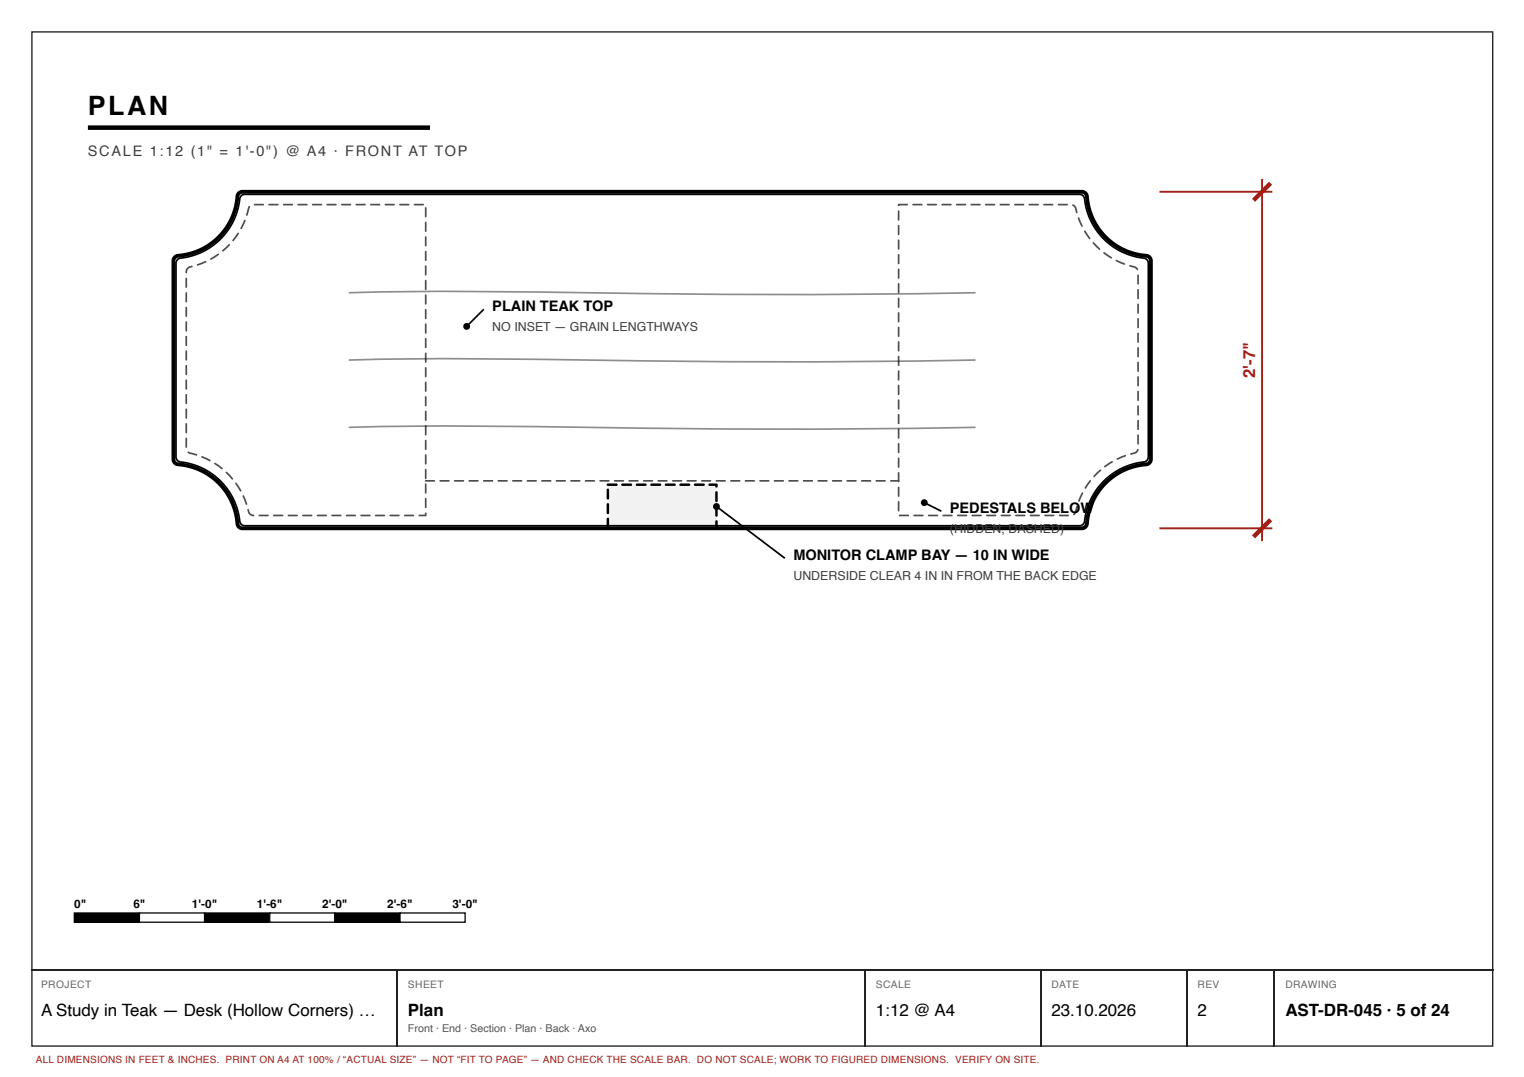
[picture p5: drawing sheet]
<svg xmlns="http://www.w3.org/2000/svg" width="297mm" height="210mm" viewBox="0 0 297 210" stroke-linecap="round" stroke-linejoin="round" font-family="sans-serif">
<path d="M6.2 6.2h284.7v197.7h-284.7z" fill="none" stroke="#222" stroke-width=".26"/>
<path d="M17.1 24.9h66.7" fill="none" stroke="#000" stroke-width=".87" stroke-linecap="butt"/>
<path d="M34.1 50.2a3.3 3.3 0 0 1 2-.5 12.7 12.7 0 0 0 10.3-11.8l.3-.4 .6-.1h163.5a1.18 1.18 0 0 1 1.1 1.5 12.7 12.7 0 0 0 11.8 11l.4 .4 .2 .5v38.7a1.18 1.18 0 0 1-1.5 1 12.7 12.7 0 0 0-11.1 11.9l-.3 .4-.6 .2h-163.5a1.18 1.18 0 0 1-1.1-1.5 12.7 12.7 0 0 0-11.8-11.1l-.4-.4-.2-.5v-38.7z" fill="none" stroke="#000" stroke-width=".75"/>
<path d="M47.1 38.1l.6-.2h162.7a1.18 1.18 0 0 1 1 1.4 13.2 13.2 0 0 0 11.9 11.1l.3 .4 .2 .5v37.7a1.18 1.18 0 0 1-1.4 1.1 13.2 13.2 0 0 0-11.1 11.8l-.4 .4-.5 .2h-162.7a1.18 1.18 0 0 1-1-1.5 13.2 13.2 0 0 0-11.9-11.1l-.4-.3-.1-.6v-37.7a1.18 1.18 0 0 1 1.4-1.1 13.2 13.2 0 0 0 11.1-11.8zM68.1 57.1a1405.6 1405.6 0 0 1 60 .1l5.1 .1a1896.4 1896.4 0 0 0 56.8-.2M68.1 70.2a1405.6 1405.6 0 0 1 60 .2h5.1a1896.4 1896.4 0 0 0 56.8-.2M94.3 60.3l-3.4 3.3M68.1 83.3a1405.6 1405.6 0 0 1 60 .2h5.1a1896.4 1896.4 0 0 0 56.8-.2M139.6 98.7l13.4 10.1M180.1 98l3.4 1.6" fill="none" stroke="#000" stroke-width=".33"/>
<g fill="#000">
<path d="M14.5 177.9h12.7v1.8h-12.7z"/>
<path d="M177.8 39.8l1.8-.1a.17 .17 0 0 1 .2 .2 .17 .17 0 0 1-.2 .1h-1.6l-.2-.1zM180.7 39.8l1.8-.1a.17 .17 0 0 1 .1 .2 .17 .17 0 0 1-.1 .1h-1.7l-.2-.1zM183.5 39.8l1.8-.1a.17 .17 0 0 1 .2 .2 .17 .17 0 0 1-.2 .1h-1.7l-.1-.1zM186.3 39.8l1.8-.1a.17 .17 0 0 1 .2 .2 .17 .17 0 0 1-.2 .1h-1.6l-.2-.1zM189.2 39.8l1.8-.1a.17 .17 0 0 1 .1 .2 .17 .17 0 0 1-.1 .1h-1.7l-.2-.1zM192 39.8l1.8-.1a.17 .17 0 0 1 .2 .2 .17 .17 0 0 1-.2 .1h-1.7l-.1-.1zM194.8 39.8l1.8-.1a.17 .17 0 0 1 .2 .2 .17 .17 0 0 1-.2 .1h-1.6l-.2-.1zM197.7 39.8l1.8-.1a.17 .17 0 0 1 .1 .2 .17 .17 0 0 1-.1 .1h-1.7l-.2-.1zM200.5 39.8l1.8-.1a.17 .17 0 0 1 .2 .2 .17 .17 0 0 1-.2 .1h-1.7l-.1-.1zM203.3 39.8l1.8-.1a.17 .17 0 0 1 .2 .2 .17 .17 0 0 1-.2 .1h-1.6l-.2-.1zM206.2 39.8l1.8-.1a.17 .17 0 0 1 .1 .2 .17 .17 0 0 1-.1 .1h-1.7l-.2-.1zM209 39.8a.91 .91 0 0 1 .9 1.1l.1 .5a.17 .17 0 0 1-.1 .2 .17 .17 0 0 1-.2-.2 1.79 1.79 0 0 0-.8-1.4zM210.1 42.4l.3 .1 .6 1.5a.17 .17 0 0 1-.1 .2 .17 .17 0 0 1-.2-.1l-.7-1.5zM211.3 45h.3l.9 1.4a.17 .17 0 0 1 0 .2 .17 .17 0 0 1-.3 0l-.9-1.4zM213 47.2h.2l1.2 1.2a.17 .17 0 0 1 0 .2 .17 .17 0 0 1-.2 .1l-1.2-1.2zM215 49.2l.3-.1 1.3 1a.17 .17 0 0 1 .1 .2 .17 .17 0 0 1-.2 .1l-1.4-1zM217.5 50.7l1.7 .6a.17 .17 0 0 1 .1 .2 .17 .17 0 0 1-.3 .1l-1.5-.7zM220.1 51.7l.1-.1a1.65 1.65 0 0 1 1.6 .9l-.2 .2a2.57 2.57 0 0 0-1.5-.8zM221.7 53.5h.2l.1 .1v1.7a.17 .17 0 0 1-.2 .2 .17 .17 0 0 1-.2-.2zM221.7 56.4l.2-.1 .1 .2v1.6a.17 .17 0 0 1-.2 .2 .17 .17 0 0 1-.2-.2zM221.7 59.2h.2l.1 .1v1.7a.17 .17 0 0 1-.2 .1 .17 .17 0 0 1-.2-.1zM221.7 62h.2l.1 .1v1.7a.17 .17 0 0 1-.2 .2 .17 .17 0 0 1-.2-.2zM221.7 64.9l.2-.1 .1 .2v1.6a.17 .17 0 0 1-.2 .2 .17 .17 0 0 1-.2-.2zM221.7 67.7h.2l.1 .1v1.7a.17 .17 0 0 1-.2 .1 .17 .17 0 0 1-.2-.1zM221.7 70.5h.2l.1 .1v1.7a.17 .17 0 0 1-.2 .2 .17 .17 0 0 1-.2-.2zM221.7 73.4l.2-.1 .1 .2v1.6a.17 .17 0 0 1-.2 .2 .17 .17 0 0 1-.2-.2zM221.7 76.2h.2l.1 .1v1.7a.17 .17 0 0 1-.2 .1 .17 .17 0 0 1-.2-.1zM221.7 79h.2l.1 .1v1.7a.17 .17 0 0 1-.2 .2 .17 .17 0 0 1-.2-.2zM221.7 81.9l.2-.1 .1 .2v1.6a.17 .17 0 0 1-.2 .2 .17 .17 0 0 1-.2-.2zM221.7 84.7h.2l.1 .1v1.7a.17 .17 0 0 1-.2 .1 .17 .17 0 0 1-.2-.1zM220.3 88.3a1.52 1.52 0 0 0 1.4-.8h.2a1.01 1.01 0 0 1-1.2 1.1h-.4zM217.6 89.3l1.6-.6a.17 .17 0 0 1 .3 .1 .17 .17 0 0 1-.1 .2l-1.6 .6-.2-.1zM215.2 90.8l1.4-.9a.17 .17 0 0 1 .3 0 .17 .17 0 0 1-.1 .3l-1.4 .9a.17 .17 0 0 1-.2-.1 .17 .17 0 0 1 0-.2zM213.7 92.1l.6-.6a.17 .17 0 0 1 .3 .1 .17 .17 0 0 1-.1 .2l-1.1 1.1a.17 .17 0 0 1-.3 .1 .17 .17 0 0 1 0-.3zM212.3 93.6a.17 .17 0 0 1 .3 0 .17 .17 0 0 1 0 .2l-.9 1.4a.17 .17 0 0 1-.3 0 .17 .17 0 0 1 0-.2zM210.8 96h.2l.1 .1-.7 1.6a.17 .17 0 0 1-.2 .1 .17 .17 0 0 1-.1-.2zM209.8 98.6h.1l.2 .1a2.28 2.28 0 0 1-.8 1.7l-.2-.2a2.37 2.37 0 0 0 .7-1.6zM206.4 100.3h1.8a.17 .17 0 0 1 .1 .2 .17 .17 0 0 1-.1 .1h-1.7l-.2-.1zM203.6 100.3h1.7a.17 .17 0 0 1 .2 .2 .17 .17 0 0 1-.2 .1h-1.6l-.2-.1zM200.7 100.3h1.8a.17 .17 0 0 1 .2 .2 .17 .17 0 0 1-.2 .1h-1.7l-.1-.1zM197.9 100.3h1.8a.17 .17 0 0 1 .1 .2 .17 .17 0 0 1-.1 .1h-1.7l-.2-.1zM195.1 100.3h1.7a.17 .17 0 0 1 .2 .2 .17 .17 0 0 1-.2 .1h-1.6l-.2-.1zM192.2 100.3h1.8a.17 .17 0 0 1 .2 .2 .17 .17 0 0 1-.2 .1h-1.7l-.1-.1zM189.4 100.3h1.8a.17 .17 0 0 1 .1 .2 .17 .17 0 0 1-.1 .1h-1.7l-.2-.1zM186.6 100.3h1.7a.17 .17 0 0 1 .2 .2 .17 .17 0 0 1-.2 .1h-1.6l-.2-.1zM183.7 100.3h1.8a.17 .17 0 0 1 .2 .2 .17 .17 0 0 1-.2 .1h-1.7l-.1-.1zM180.9 100.3h1.8a.17 .17 0 0 1 .1 .2 .17 .17 0 0 1-.1 .1h-1.7l-.2-.1zM178.1 100.3h1.7a.17 .17 0 0 1 .2 .2 .17 .17 0 0 1-.2 .1h-1.6l-.2-.1zM175.2 100.3h1.8a.17 .17 0 0 1 .2 .2 .17 .17 0 0 1-.2 .1h-1.7l-.1-.1zM175 97.7h.2l.1 .1v1.7a.17 .17 0 0 1-.2 .2 .17 .17 0 0 1-.1-.2zM175 94.9l.2-.1 .1 .2v1.7a.17 .17 0 0 1-.2 .1 .17 .17 0 0 1-.1-.1zM175 92h.2l.1 .2v1.6a.17 .17 0 0 1-.2 .2 .17 .17 0 0 1-.1-.2zM175 89.2h.2l.1 .1v1.7a.17 .17 0 0 1-.2 .2 .17 .17 0 0 1-.1-.2zM175 86.4l.2-.1 .1 .2v1.7a.17 .17 0 0 1-.2 .1 .17 .17 0 0 1-.1-.1zM175 83.5h.2l.1 .2v1.6a.17 .17 0 0 1-.2 .2 .17 .17 0 0 1-.1-.2zM175 80.7h.2l.1 .1v1.7a.17 .17 0 0 1-.2 .2 .17 .17 0 0 1-.1-.2zM175 77.9l.2-.1 .1 .2v1.7a.17 .17 0 0 1-.2 .1 .17 .17 0 0 1-.1-.1zM175 75h.2l.1 .2v1.6a.17 .17 0 0 1-.2 .2 .17 .17 0 0 1-.1-.2zM175 72.2h.2l.1 .1v1.7a.17 .17 0 0 1-.2 .2 .17 .17 0 0 1-.1-.2zM175 69.4l.2-.1 .1 .2v1.7a.17 .17 0 0 1-.2 .1 .17 .17 0 0 1-.1-.1zM175 66.5h.2l.1 .2v1.6a.17 .17 0 0 1-.2 .2 .17 .17 0 0 1-.1-.2zM175 63.7h.2l.1 .1v1.7a.17 .17 0 0 1-.2 .2 .17 .17 0 0 1-.1-.2zM175 60.9l.2-.1 .1 .2v1.7a.17 .17 0 0 1-.2 .1 .17 .17 0 0 1-.1-.1zM175 58h.2l.1 .2v1.6a.17 .17 0 0 1-.2 .2 .17 .17 0 0 1-.1-.2zM175 55.2h.2l.1 .1v1.7a.17 .17 0 0 1-.2 .2 .17 .17 0 0 1-.1-.2zM175 52.4l.2-.1 .1 .2v1.7a.17 .17 0 0 1-.2 .1 .17 .17 0 0 1-.1-.1zM175 49.5h.2l.1 .2v1.6a.17 .17 0 0 1-.2 .2 .17 .17 0 0 1-.1-.2zM175 46.7h.2l.1 .1v1.7a.17 .17 0 0 1-.2 .2 .17 .17 0 0 1-.1-.2zM175 43.9l.2-.1 .1 .2v1.7a.17 .17 0 0 1-.2 .1 .17 .17 0 0 1-.1-.1zM175 41h.2l.1 .2v1.6a.17 .17 0 0 1-.2 .2 .17 .17 0 0 1-.1-.2zM175 39.8l1.8-.1a.17 .17 0 0 1 .2 .2 .17 .17 0 0 1-.2 .1h-1.7v-.1h.2v.1a.17 .17 0 0 1-.2 .2 .17 .17 0 0 1-.1-.2z"/>
<path d="M38.4 51.5l1.6-.6a.17 .17 0 0 1 .2 0 .17 .17 0 0 1-.1 .3l-1.5 .6-.2-.1zM41 50.4l1.4-1a.17 .17 0 0 1 .3 .1 .17 .17 0 0 1-.1 .2l-1.4 .9h-.2zM43.3 48.7l1.2-1.1a.17 .17 0 0 1 .3 0 .17 .17 0 0 1 0 .2l-1.3 1.2a.17 .17 0 0 1-.2 0 .17 .17 0 0 1 0-.3zM46.3 45.4h.2l.1 .2-1 1.4a.17 .17 0 0 1-.3 0 .17 .17 0 0 1 0-.3zM47.6 42.9h.2l.1 .1-.8 1.6a.17 .17 0 0 1-.2 0 .17 .17 0 0 1 0-.2zM48.5 40.2a.17 .17 0 0 1 .2 0 .17 .17 0 0 1 0 .2l-.4 1.5a.17 .17 0 0 1-.2 .1 .17 .17 0 0 1-.2-.2zM49.5 39.8l1.8-.1a.17 .17 0 0 1 .2 .2 .17 .17 0 0 1-.2 .1h-1.7l-.1-.1zM52.3 39.8l1.8-.1a.17 .17 0 0 1 .2 .2 .17 .17 0 0 1-.2 .1h-1.6l-.2-.1zM55.2 39.8l1.8-.1a.17 .17 0 0 1 .1 .2 .17 .17 0 0 1-.1 .1h-1.7l-.2-.1zM58 39.8l1.8-.1a.17 .17 0 0 1 .2 .2 .17 .17 0 0 1-.2 .1h-1.7l-.1-.1zM60.8 39.8l1.8-.1a.17 .17 0 0 1 .2 .2 .17 .17 0 0 1-.2 .1h-1.6l-.2-.1zM63.7 39.8l1.8-.1a.17 .17 0 0 1 .1 .2 .17 .17 0 0 1-.1 .1h-1.7l-.2-.1zM66.5 39.8l1.8-.1a.17 .17 0 0 1 .2 .2 .17 .17 0 0 1-.2 .1h-1.7l-.1-.1zM69.3 39.8l1.8-.1a.17 .17 0 0 1 .2 .2 .17 .17 0 0 1-.2 .1h-1.6l-.2-.1zM72.2 39.8l1.8-.1a.17 .17 0 0 1 .1 .2 .17 .17 0 0 1-.1 .1h-1.7l-.2-.1zM75 39.8l1.8-.1a.17 .17 0 0 1 .2 .2 .17 .17 0 0 1-.2 .1h-1.7l-.1-.1zM77.8 39.8l1.8-.1a.17 .17 0 0 1 .2 .2 .17 .17 0 0 1-.2 .1h-1.6l-.2-.1zM80.7 39.8l1.8-.1a.17 .17 0 0 1 .1 .2 .17 .17 0 0 1-.1 .1h-1.7l-.2-.1zM82.8 40.4h.2l.1 .1v1.7a.17 .17 0 0 1-.1 .2 .17 .17 0 0 1-.2-.2zM82.8 43.3l.2-.1 .1 .2v1.6a.17 .17 0 0 1-.1 .2 .17 .17 0 0 1-.2-.2zM82.8 46.1l.2-.1 .1 .2v1.7a.17 .17 0 0 1-.1 .1 .17 .17 0 0 1-.2-.1zM82.8 48.9h.2l.1 .1v1.7a.17 .17 0 0 1-.1 .2 .17 .17 0 0 1-.2-.2zM82.8 51.8l.2-.1 .1 .2v1.6a.17 .17 0 0 1-.1 .2 .17 .17 0 0 1-.2-.2zM82.8 54.6l.2-.1 .1 .2v1.7a.17 .17 0 0 1-.1 .1 .17 .17 0 0 1-.2-.1zM82.8 57.4h.2l.1 .1v1.7a.17 .17 0 0 1-.1 .2 .17 .17 0 0 1-.2-.2zM82.8 60.3l.2-.1 .1 .2v1.6a.17 .17 0 0 1-.1 .2 .17 .17 0 0 1-.2-.2zM82.8 63.1l.2-.1 .1 .2v1.7a.17 .17 0 0 1-.1 .1 .17 .17 0 0 1-.2-.1zM82.8 65.9h.2l.1 .1v1.7a.17 .17 0 0 1-.1 .2 .17 .17 0 0 1-.2-.2zM82.8 68.8l.2-.1 .1 .2v1.6a.17 .17 0 0 1-.1 .2 .17 .17 0 0 1-.2-.2zM82.8 71.6l.2-.1 .1 .2v1.7a.17 .17 0 0 1-.1 .1 .17 .17 0 0 1-.2-.1zM82.8 74.4h.2l.1 .1v1.7a.17 .17 0 0 1-.1 .2 .17 .17 0 0 1-.2-.2zM82.8 77.3l.2-.1 .1 .2v1.6a.17 .17 0 0 1-.1 .2 .17 .17 0 0 1-.2-.2zM82.8 80.1l.2-.1 .1 .2v1.7a.17 .17 0 0 1-.1 .1 .17 .17 0 0 1-.2-.1zM82.8 82.9h.2l.1 .1v1.7a.17 .17 0 0 1-.1 .2 .17 .17 0 0 1-.2-.2zM82.8 85.8l.2-.1 .1 .2v1.6a.17 .17 0 0 1-.1 .2 .17 .17 0 0 1-.2-.2zM82.8 88.6l.2-.1 .1 .2v1.7a.17 .17 0 0 1-.1 .1 .17 .17 0 0 1-.2-.1zM82.8 91.4h.2l.1 .1v1.7a.17 .17 0 0 1-.1 .2 .17 .17 0 0 1-.2-.2zM82.8 94.3l.2-.1 .1 .2v1.6a.17 .17 0 0 1-.1 .2 .17 .17 0 0 1-.2-.2zM82.8 97.1l.2-.1 .1 .2v1.7a.17 .17 0 0 1-.1 .1 .17 .17 0 0 1-.2-.1zM81.6 100.3h1.4v.2h-.2v-.5a.17 .17 0 0 1 .2-.1 .17 .17 0 0 1 .1 .1l-.1 .6h-1.3zM78.8 100.3h1.8a.17 .17 0 0 1 .1 .2 .17 .17 0 0 1-.1 .1h-1.7l-.2-.1zM75.9 100.3h1.8a.17 .17 0 0 1 .2 .2 .17 .17 0 0 1-.2 .1h-1.6l-.2-.1zM73.1 100.3h1.8a.17 .17 0 0 1 .2 .2 .17 .17 0 0 1-.2 .1h-1.7l-.1-.1zM70.3 100.3h1.8a.17 .17 0 0 1 .1 .2 .17 .17 0 0 1-.1 .1h-1.7l-.2-.1zM67.4 100.3h1.8a.17 .17 0 0 1 .2 .2 .17 .17 0 0 1-.2 .1h-1.6l-.2-.1zM64.6 100.3h1.8a.17 .17 0 0 1 .2 .2 .17 .17 0 0 1-.2 .1h-1.7l-.1-.1zM61.8 100.3h1.8a.17 .17 0 0 1 .1 .2 .17 .17 0 0 1-.1 .1h-1.7l-.2-.1zM58.9 100.3h1.8a.17 .17 0 0 1 .2 .2 .17 .17 0 0 1-.2 .1h-1.6l-.2-.1zM56.1 100.3h1.8a.17 .17 0 0 1 .2 .2 .17 .17 0 0 1-.2 .1h-1.7l-.1-.1zM53.3 100.3h1.8a.17 .17 0 0 1 .1 .2 .17 .17 0 0 1-.1 .1h-1.7l-.2-.1zM50.4 100.3h1.8a.17 .17 0 0 1 .2 .2 .17 .17 0 0 1-.2 .1h-1.6l-.2-.1zM48.3 99.2h.2a1.18 1.18 0 0 0 1 1.2v.1a1.08 1.08 0 0 1-1.2-1.3zM47.3 96.6h.3l.6 1.6a.17 .17 0 0 1-.1 .2 .17 .17 0 0 1-.2-.1zM45.9 94.1h.2l.9 1.4a.17 .17 0 0 1 0 .3 .17 .17 0 0 1-.3-.1l-.8-1.4zM44 92h.2l1.2 1.2a.17 .17 0 0 1 0 .2 .17 .17 0 0 1-.2 0l-1.2-1.2zM41.8 90.2h.2l1.4 1a.17 .17 0 0 1 0 .2 .17 .17 0 0 1-.2 0l-1.4-.9zM39.3 88.9h.2l1.5 .7a.17 .17 0 0 1 0 .2 .17 .17 0 0 1-.2 .1l-1.5-.7zM36.6 88.1l.1-.1 1.6 .5a.17 .17 0 0 1 .1 .2 .17 .17 0 0 1-.2 .1l-.3-.1a1.58 1.58 0 0 1-1.4-.6zM36.2 85.3h.2l.1 .1v1.7a.17 .17 0 0 1-.2 .2 .17 .17 0 0 1-.2-.2zM36.2 82.5h.2l.1 .1v1.7a.17 .17 0 0 1-.2 .1 .17 .17 0 0 1-.2-.1zM36.2 79.7l.2-.1 .1 .2v1.6a.17 .17 0 0 1-.2 .2 .17 .17 0 0 1-.2-.2zM36.2 76.8h.2l.1 .1v1.7a.17 .17 0 0 1-.2 .2 .17 .17 0 0 1-.2-.2zM36.2 74h.2l.1 .1v1.7a.17 .17 0 0 1-.2 .1 .17 .17 0 0 1-.2-.1zM36.2 71.2l.2-.1 .1 .2v1.6a.17 .17 0 0 1-.2 .2 .17 .17 0 0 1-.2-.2zM36.2 68.3h.2l.1 .1v1.7a.17 .17 0 0 1-.2 .2 .17 .17 0 0 1-.2-.2zM36.2 65.5h.2l.1 .1v1.7a.17 .17 0 0 1-.2 .1 .17 .17 0 0 1-.2-.1zM36.2 62.7l.2-.1 .1 .2v1.6a.17 .17 0 0 1-.2 .2 .17 .17 0 0 1-.2-.2zM36.2 59.8h.2l.1 .1v1.7a.17 .17 0 0 1-.2 .2 .17 .17 0 0 1-.2-.2zM36.2 57h.2l.1 .1v1.7a.17 .17 0 0 1-.2 .1 .17 .17 0 0 1-.2-.1zM36.2 54.2l.2-.1 .1 .2v1.6a.17 .17 0 0 1-.2 .2 .17 .17 0 0 1-.2-.2zM36.6 52.1l.8-.3a.17 .17 0 0 1 .2 .1 .17 .17 0 0 1-.2 .2 1.15 1.15 0 0 0-1 1.2h-.2a.86 .86 0 0 1 .4-1.2z"/>
<path d="M82.8 93.6l1.8-.1a.17 .17 0 0 1 .2 .2 .17 .17 0 0 1-.2 .2h-1.6l-.2-.1zM85.7 93.6l1.8-.1a.17 .17 0 0 1 .1 .2 .17 .17 0 0 1-.1 .2h-1.7l-.2-.1zM88.5 93.6l1.8-.1a.17 .17 0 0 1 .2 .2 .17 .17 0 0 1-.2 .2h-1.7l-.1-.1zM91.3 93.6l1.8-.1a.17 .17 0 0 1 .2 .2 .17 .17 0 0 1-.2 .2h-1.6l-.2-.1zM94.2 93.6l1.8-.1a.17 .17 0 0 1 .1 .2 .17 .17 0 0 1-.1 .2h-1.7l-.2-.1zM97 93.6l1.8-.1a.17 .17 0 0 1 .2 .2 .17 .17 0 0 1-.2 .2h-1.7l-.1-.1zM99.8 93.6l1.8-.1a.17 .17 0 0 1 .2 .2 .17 .17 0 0 1-.2 .2h-1.6l-.2-.1zM102.7 93.6l1.8-.1a.17 .17 0 0 1 .1 .2 .17 .17 0 0 1-.1 .2h-1.7l-.2-.1zM105.5 93.6l1.8-.1a.17 .17 0 0 1 .2 .2 .17 .17 0 0 1-.2 .2h-1.7l-.1-.1zM108.3 93.6l1.8-.1a.17 .17 0 0 1 .2 .2 .17 .17 0 0 1-.2 .2h-1.6l-.2-.1zM111.2 93.6l1.8-.1a.17 .17 0 0 1 .1 .2 .17 .17 0 0 1-.1 .2h-1.7l-.2-.1zM114 93.6l1.8-.1a.17 .17 0 0 1 .2 .2 .17 .17 0 0 1-.2 .2h-1.7l-.1-.1zM116.8 93.6l1.8-.1a.17 .17 0 0 1 .2 .2 .17 .17 0 0 1-.2 .2h-1.6l-.2-.1zM119.7 93.6l1.8-.1a.17 .17 0 0 1 .1 .2 .17 .17 0 0 1-.1 .2h-1.7l-.2-.1zM122.5 93.6l1.8-.1a.17 .17 0 0 1 .2 .2 .17 .17 0 0 1-.2 .2h-1.7l-.1-.1zM125.3 93.6l1.8-.1a.17 .17 0 0 1 .2 .2 .17 .17 0 0 1-.2 .2h-1.6l-.2-.1zM128.2 93.6l1.8-.1a.17 .17 0 0 1 .1 .2 .17 .17 0 0 1-.1 .2h-1.7l-.2-.1zM131 93.6l1.8-.1a.17 .17 0 0 1 .2 .2 .17 .17 0 0 1-.2 .2h-1.7l-.1-.1zM133.8 93.6l1.8-.1a.17 .17 0 0 1 .2 .2 .17 .17 0 0 1-.2 .2h-1.6l-.2-.1zM136.7 93.6l1.8-.1a.17 .17 0 0 1 .1 .2 .17 .17 0 0 1-.1 .2h-1.7l-.2-.1zM139.5 93.6l1.8-.1a.17 .17 0 0 1 .2 .2 .17 .17 0 0 1-.2 .2h-1.7l-.1-.1zM142.3 93.6l1.8-.1a.17 .17 0 0 1 .2 .2 .17 .17 0 0 1-.2 .2h-1.6l-.2-.1zM145.2 93.6l1.8-.1a.17 .17 0 0 1 .1 .2 .17 .17 0 0 1-.1 .2h-1.7l-.2-.1zM148 93.6l1.8-.1a.17 .17 0 0 1 .2 .2 .17 .17 0 0 1-.2 .2h-1.7l-.1-.1zM150.8 93.6l1.8-.1a.17 .17 0 0 1 .2 .2 .17 .17 0 0 1-.2 .2h-1.6l-.2-.1zM153.7 93.6l1.8-.1a.17 .17 0 0 1 .1 .2 .17 .17 0 0 1-.1 .2h-1.7l-.2-.1zM156.5 93.6l1.8-.1a.17 .17 0 0 1 .2 .2 .17 .17 0 0 1-.2 .2h-1.7l-.1-.1zM159.3 93.6l1.8-.1a.17 .17 0 0 1 .2 .2 .17 .17 0 0 1-.2 .2h-1.6l-.2-.1zM162.2 93.6l1.8-.1a.17 .17 0 0 1 .1 .2 .17 .17 0 0 1-.1 .2h-1.7l-.2-.1zM165 93.6l1.8-.1a.17 .17 0 0 1 .2 .2 .17 .17 0 0 1-.2 .2h-1.7l-.1-.1zM167.8 93.6l1.8-.1a.17 .17 0 0 1 .2 .2 .17 .17 0 0 1-.2 .2h-1.6l-.2-.1zM170.7 93.6l1.8-.1a.17 .17 0 0 1 .1 .2 .17 .17 0 0 1-.1 .2h-1.7l-.2-.1zM173.5 93.6l1.6-.1a.17 .17 0 0 1 .2 .2 .17 .17 0 0 1-.2 .2h-1.5l-.1-.1z"/>
<path d="M121.1 94.3l1.9-.1a.24 .24 0 0 1 .2 .3 .24 .24 0 0 1-.2 .2h-1.8l-.1-.1zM124 94.3l1.8-.1a.24 .24 0 0 1 .2 .3 .24 .24 0 0 1-.2 .2h-1.8l-.1-.1zM126.8 94.3l1.8-.1a.24 .24 0 0 1 .3 .3 .24 .24 0 0 1-.3 .2h-1.7l-.2-.1zM129.6 94.3l1.9-.1a.24 .24 0 0 1 .2 .3 .24 .24 0 0 1-.2 .2h-1.8l-.1-.1zM132.5 94.3l1.8-.1a.24 .24 0 0 1 .2 .3 .24 .24 0 0 1-.2 .2h-1.8l-.1-.1zM135.3 94.3l1.8-.1a.24 .24 0 0 1 .3 .3 .24 .24 0 0 1-.3 .2h-1.7l-.2-.1zM138.1 94.3l1.6-.1 .2 .6a.24 .24 0 0 1-.3 .2 .24 .24 0 0 1-.2-.2v-.3h.2v.2h-1.3l-.2-.1zM139.5 95.8l.2-.1 .2 .2v1.7a.24 .24 0 0 1-.3 .3 .24 .24 0 0 1-.2-.3zM139.5 98.6h.2l.2 .1v1.8a.24 .24 0 0 1-.3 .2 .24 .24 0 0 1-.2-.2zM139.5 101.5l.2-.1 .2 .1v1.5l-.2 .2h-.4a.24 .24 0 0 1-.2-.2 .24 .24 0 0 1 .2-.3h.3v.3h-.2zM136.3 102.8l1.8-.1a.24 .24 0 0 1 .3 .3 .24 .24 0 0 1-.3 .2h-1.7l-.2-.1zM133.5 102.8l1.8-.1a.24 .24 0 0 1 .2 .3 .24 .24 0 0 1-.2 .2h-1.8l-.1-.1zM130.6 102.8l1.9-.1a.24 .24 0 0 1 .2 .3 .24 .24 0 0 1-.2 .2h-1.8l-.1-.1zM127.8 102.8l1.8-.1a.24 .24 0 0 1 .3 .3 .24 .24 0 0 1-.3 .2h-1.7l-.2-.1zM125 102.8l1.8-.1a.24 .24 0 0 1 .2 .3 .24 .24 0 0 1-.2 .2h-1.8l-.1-.1zM122.1 102.8l1.9-.1a.24 .24 0 0 1 .2 .3 .24 .24 0 0 1-.2 .2h-1.8l-.1-.1zM119.3 102.8l1.8-.1a.24 .24 0 0 1 .3 .3 .24 .24 0 0 1-.3 .2h-1.7l-.2-.1zM118.3 101l.3-.1 .1 .1v1.8a.24 .24 0 0 1-.2 .2 .24 .24 0 0 1-.3-.2zM118.3 98.1h.3l.1 .1v1.8a.24 .24 0 0 1-.2 .2 .24 .24 0 0 1-.3-.2zM118.3 95.3l.3-.1 .1 .2v1.7a.24 .24 0 0 1-.2 .3 .24 .24 0 0 1-.3-.3zM118.3 94.3l1.8-.1a.24 .24 0 0 1 .3 .3 .24 .24 0 0 1-.3 .2h-1.7l-.2-.1z"/>
<circle cx="90.9" cy="63.6" r=".67"/>
<circle cx="139.6" cy="98.7" r=".67"/>
<circle cx="180.1" cy="98" r=".67"/>
</g>
<path d="M226 37.4h22M246 34.9v70.6M226 103h22" fill="none" stroke="#a51d17" stroke-width=".37"/>
<path d="M247.6 35.7l-3.3 3.3M247.6 101.3l-3.3 3.3" fill="none" stroke="#a51d17" stroke-width=".85" stroke-linecap="butt"/>
<path d="M14.5 177.9h12.7v1.8h-12.7z" fill="none" stroke="#000" stroke-width=".25"/>
<path d="M27.2 177.9h12.7v1.8h-12.7z" fill="#fff"/>
<path d="M27.2 177.9h12.7v1.8h-12.7zM39.9 177.9h12.7v1.8h-12.7z" fill="none" stroke="#000" stroke-width=".25"/>
<path d="M39.9 177.9h12.7v1.8h-12.7z" fill="#000"/>
<path d="M52.6 177.9h12.7v1.8h-12.7z" fill="#fff"/>
<path d="M52.6 177.9h12.7v1.8h-12.7zM65.3 177.9h12.7v1.8h-12.7z" fill="none" stroke="#000" stroke-width=".25"/>
<path d="M65.3 177.9h12.7v1.8h-12.7z" fill="#000"/>
<path d="M78 177.9h12.6v1.8h-12.6z" fill="#fff"/>
<path d="M78 177.9h12.6v1.8h-12.6z" fill="none" stroke="#000" stroke-width=".25"/>
<path d="M6.1 189h284.9M77.4 189.2v14.8M168.7 189.2v14.8M202.8 189.2v14.8M231.4 189.2v14.8M248.3 189.2v14.8" fill="none" stroke="#222" stroke-width=".26"/>
<text font-size="5.2" x="17.1" y="22.4">PLAN</text>
<text font-size="3.3" fill="#a51d17" x="244.6" y="73.7" transform="rotate(-90 244.6 73.7)">2'-7&quot;</text>
<g font-size="3.3">
<text x="8" y="197.9">A Study in Teak — Desk (Hollow Corners) …</text>
<text x="79.5" y="197.9">Plan</text>
<text x="170.7" y="197.9">1:12 @ A4</text>
<text x="204.9" y="197.9">23.10.2026</text>
<text x="233.4" y="197.9">2</text>
<text x="250.5" y="197.9">AST-DR-045 · 5 of 24</text>
</g>
<text font-size="2.8" fill="#3d3d3d" x="17.1" y="30.4">SCALE 1:12 (1&quot; = 1'-0&quot;) @ A4 · FRONT AT TOP</text>
<g font-size="2.8">
<text x="95.9" y="60.6">PLAIN TEAK TOP</text>
<text x="185.1" y="100">PEDESTALS BELOW</text>
<text x="154.6" y="109.1">MONITOR CLAMP BAY — 10 IN WIDE</text>
</g>
<g font-size="2.4" fill="#3d3d3d">
<text x="95.9" y="64.4">NO INSET — GRAIN LENGTHWAYS</text>
<text x="185.1" y="103.8">(HIDDEN, DASHED)</text>
<text x="154.6" y="113">UNDERSIDE CLEAR 4 IN IN FROM THE BACK EDGE</text>
</g>
<g font-size="2.3">
<text x="14.5" y="176.9">0&quot;</text>
<text x="26" y="176.9">6&quot;</text>
<text x="37.4" y="176.9">1'-0&quot;</text>
<text x="50.1" y="176.9">1'-6&quot;</text>
<text x="62.8" y="176.9">2'-0&quot;</text>
<text x="75.5" y="176.9">2'-6&quot;</text>
<text x="88.2" y="176.9">3'-0&quot;</text>
</g>
<text font-size="2.1" fill="#555" x="79.5" y="201.1">Front · End · Section · Plan · Back · Axo</text>
<g font-size="2" fill="#666">
<text x="8" y="192.6">PROJECT</text>
<text x="79.5" y="192.6">SHEET</text>
<text x="170.7" y="192.6">SCALE</text>
<text x="204.9" y="192.6">DATE</text>
<text x="233.4" y="192.6">REV</text>
<text x="250.5" y="192.6">DRAWING</text>
</g>
<text font-size="1.9" fill="#a51d17" x="7" y="207.2">ALL DIMENSIONS IN FEET &amp; INCHES. PRINT ON A4 AT 100% / “ACTUAL SIZE” — NOT “FIT TO PAGE” — AND CHECK THE SCALE BAR. DO NOT SCALE; WORK TO FIGURED DIMENSIONS. VERIFY ON SITE.</text>
</svg>
